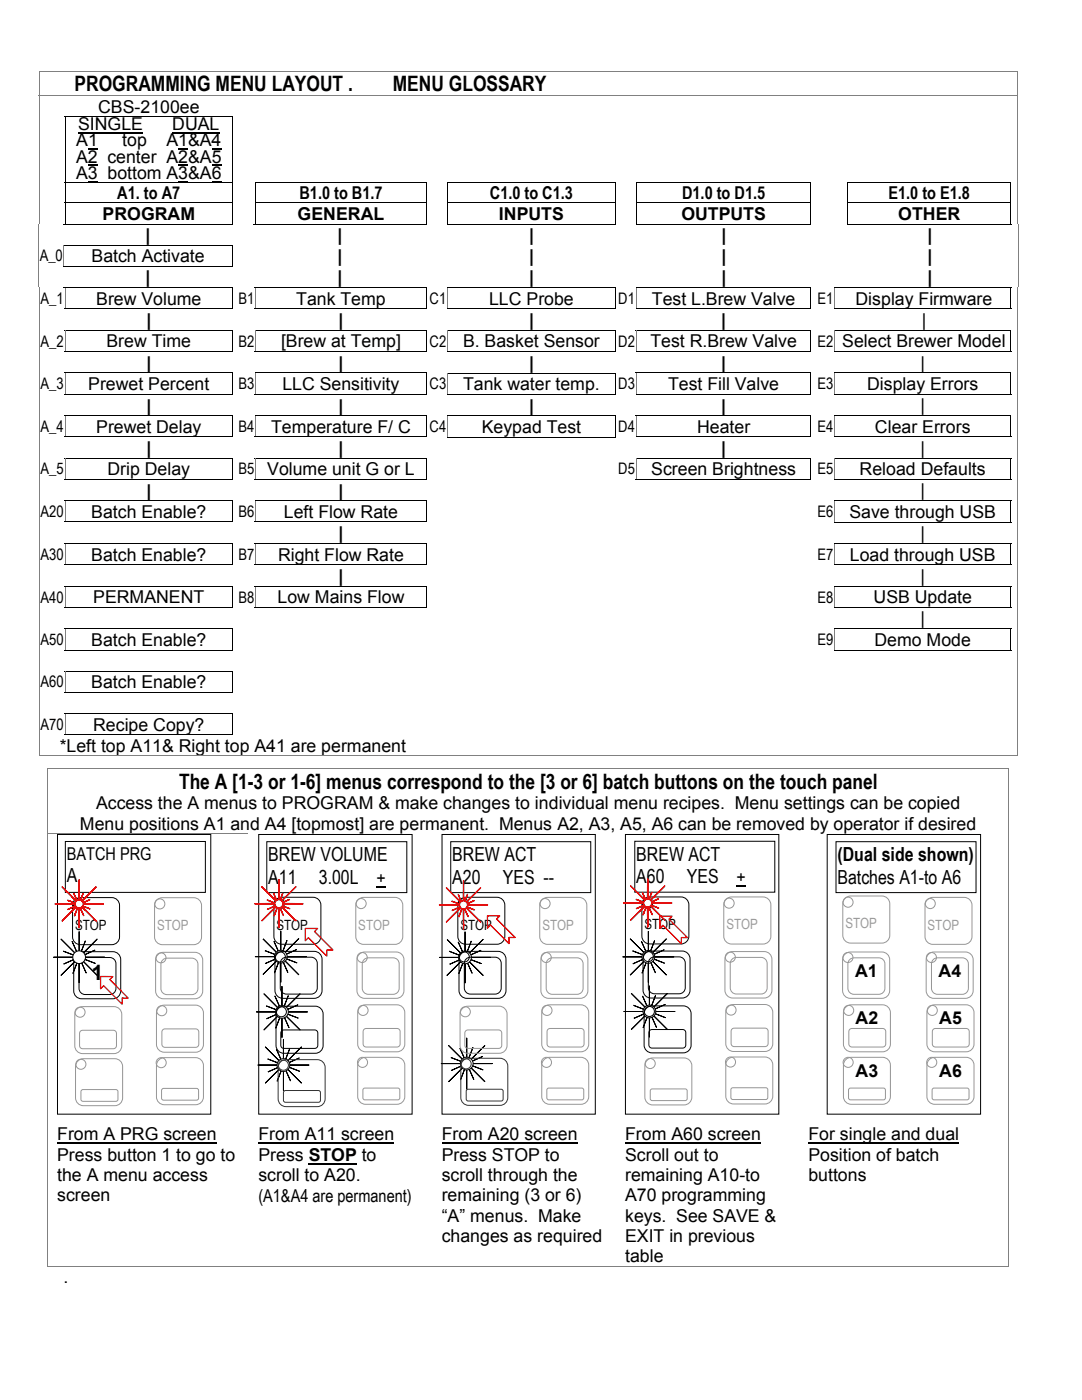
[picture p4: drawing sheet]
<svg xmlns="http://www.w3.org/2000/svg" width="216mm" height="279mm" viewBox="0 0 216 279" stroke-linecap="round" stroke-linejoin="round" font-family="sans-serif">
<path d="M53 209l3.6 3.6h-5.1h5.1l-3.6 3.5 3.6-3.5v5v-5l3.5 3.5-3.5-3.5h5h-5l3.5-3.6-3.5 3.6v-5.1v5.1zM55.2 209.4l1.4 3.2-3.3-1.3 3.3 1.3-3.2 1.4 3.2-1.4-1.3 3.2 1.3-3.2 1.4 3.1-1.4-3.1 3.2 1.2-3.2-1.2 3.1-1.4-3.1 1.4 1.2-3.3-1.2 3.3z" fill="none" stroke="#000" stroke-width=".2"/>
<circle cx="56.6" cy="212.6" r="1.27" fill="#fff"/>
<g fill="none" stroke="#000" stroke-width=".2">
<path d="M52.7 198.4l3.6 3.6h-5.1h5.1l-3.6 3.5 3.6-3.5v5v-5l3.6 3.5-3.6-3.5h5h-5l3.6-3.6-3.6 3.6v-5.1v5.1zM54.9 198.8l1.4 3.2-3.2-1.3 3.2 1.3-3.2 1.3 3.2-1.3-1.3 3.2 1.3-3.2 1.4 3.1-1.4-3.1 3.2 1.2-3.2-1.2 3.1-1.4-3.1 1.4 1.2-3.3-1.2 3.3z"/>
<circle cx="56.6" cy="212.6" r="1.27"/>
</g>
<circle cx="56.3" cy="202" r="1.27" fill="#fff"/>
<g fill="none" stroke="#000" stroke-width=".2">
<path d="M52.4 187.3l3.6 3.6h-5.1h5.1l-3.6 3.6 3.6-3.6v5.1v-5.1l3.6 3.6-3.6-3.6h5.1h-5.1l3.6-3.6-3.6 3.6v-5.1v5.1zM54.6 187.8l1.4 3.1-3.2-1.2 3.2 1.2-3.1 1.4 3.1-1.4-1.2 3.2 1.2-3.2 1.4 3.2-1.4-3.2 3.2 1.3-3.2-1.3 3.2-1.4-3.2 1.4 1.3-3.2-1.3 3.2z"/>
<circle cx="56.3" cy="202" r="1.27"/>
</g>
<circle cx="56" cy="190.9" r="1.27" fill="#fff"/>
<g fill="none" stroke="#000" stroke-width=".2">
<path d="M89.2 187.5l3.6 3.6h-5.1h5.1l-3.6 3.5 3.6-3.5v5.1v-5.1l3.6 3.5-3.6-3.5h5.1h-5.1l3.6-3.6-3.6 3.6v-5.1v5.1zM91.4 187.9l1.4 3.2-3.2-1.3 3.2 1.3-3.1 1.4 3.1-1.4-1.2 3.2 1.2-3.2 1.4 3.1-1.4-3.1 3.2 1.2-3.2-1.2 3.1-1.4-3.1 1.4 1.2-3.2-1.2 3.2z"/>
<circle cx="56" cy="190.9" r="1.27"/>
</g>
<circle cx="92.8" cy="191.1" r="1.27" fill="#fff"/>
<g fill="none" stroke="#000" stroke-width=".2">
<path d="M89.5 208.7l3.6 3.6h-5h5l-3.6 3.6 3.6-3.6v5v-5l3.6 3.6-3.6-3.6h5.1h-5.1l3.6-3.6-3.6 3.6v-5.1v5.1zM91.7 209.1l1.4 3.2-3.2-1.3 3.2 1.3-3.1 1.4 3.1-1.4-1.2 3.2 1.2-3.2 1.4 3.1-1.4-3.1 3.3 1.2-3.3-1.2 3.2-1.4-3.2 1.4 1.3-3.2-1.3 3.2z"/>
<circle cx="92.8" cy="191.1" r="1.27"/>
</g>
<circle cx="93.1" cy="212.3" r="1.27" fill="#fff"/>
<g fill="none" stroke="#000" stroke-width=".2">
<path d="M126 198.3l3.6 3.6h-5.1h5.1l-3.6 3.5 3.6-3.5v5v-5l3.6 3.5-3.6-3.5h5.1h-5.1l3.6-3.6-3.6 3.6v-5.1v5.1zM128.2 198.7l1.4 3.2-3.2-1.3 3.2 1.3-3.2 1.4 3.2-1.4-1.3 3.2 1.3-3.2 1.4 3.1-1.4-3.1 3.2 1.2-3.2-1.2 3.1-1.4-3.1 1.4 1.2-3.3-1.2 3.3z"/>
<circle cx="93.1" cy="212.3" r="1.27"/>
</g>
<circle cx="129.6" cy="201.9" r="1.27" fill="#fff"/>
<g fill="none" stroke="#000" stroke-width=".2">
<path d="M125.8 187.4l3.6 3.6h-5.1h5.1l-3.6 3.6 3.6-3.6v5v-5l3.5 3.6-3.5-3.6h5.1h-5.1l3.5-3.6-3.5 3.6v-5.1v5.1zM128 187.8l1.4 3.2-3.2-1.3 3.2 1.3-3.2 1.4 3.2-1.4-1.3 3.2 1.3-3.2 1.4 3.1-1.4-3.1 3.2 1.2-3.2-1.2 3.1-1.4-3.1 1.4 1.2-3.2-1.2 3.2z"/>
<circle cx="129.6" cy="201.9" r="1.27"/>
</g>
<circle cx="129.4" cy="191" r="1.27" fill="#fff"/>
<circle cx="129.4" cy="191" r="1.27" fill="none" stroke="#000" stroke-width=".2"/>
<path d="M7.8 14.2l.1 .1z" fill="#808080"/>
<path d="M7.8 14.3h195.3" fill="none" stroke="#808080" stroke-width=".2"/>
<path d="M203 14.2l.1 .1z" fill="#808080"/>
<path d="M7.8 19.1l195.2 .1v4M7.8 14.3v4.8M7.8 19.2v4M203 14.3v4.8" fill="none" stroke="#808080" stroke-width=".2"/>
<path d="M15.6 26.5h12.9M34.4 26.5h9.4" fill="none" stroke="#000" stroke-width=".25"/>
<path d="M17.5 32.9h2v.2h-2zM17.5 36.1h2v.3h-2zM17.6 29.6h1.9v.2h-1.9zM35.6 29.6h1.9v.2h-1.9zM35.6 32.9h1.9v.2h-1.9zM35.6 36.1h1.9v.3h-1.9zM42.2 29.6h2v.2h-2zM42.2 32.9h2v.2h-2zM42.2 36.1h2v.3h-2z" fill="#000"/>
<path d="M7.8 23.2l.1 .1z" fill="#808080"/>
<path d="M12.8 23.3h33.7" fill="none" stroke="#000" stroke-width=".2"/>
<path d="M46.4 23.2l.1 .1z" fill="#000"/>
<path d="M203 23.2l.1 .1z" fill="#808080"/>
<path d="M7.8 23.3v13.1M203 23.3v13.1" fill="none" stroke="#808080" stroke-width=".2"/>
<path d="M13 23.3v13.1M46.4 23.3v13.1" fill="none" stroke="#000" stroke-width=".2"/>
<path d="M7.8 36.4h.1z" fill="#808080"/>
<path d="M12.9 36.4h33.6M50.9 36.4h34.3M89.3 36.4h33.6M127 36.4h34.7M169.1 36.4h32.7" fill="none" stroke="#000" stroke-width=".2"/>
<path d="M50.9 36.4h.1zM85.1 36.4h.1zM122.8 36.4h.1zM126.9 36.4h.1zM161.7 36.4h.2zM161.8 36.4h.1zM169.1 36.4h.1zM201.7 36.4h.1z" fill="#000"/>
<path d="M203 36.4h.1z" fill="#808080"/>
<path d="M7.8 36.4v4.1M203 36.4v4.1" fill="none" stroke="#808080" stroke-width=".2"/>
<path d="M13 36.4v4.1M46.4 36.4v4.1M51 36.4v4.1M85.2 36.4v4.1M89.3 36.4v4.1M122.8 36.4v4.1M127 36.4v4.1M161.8 36.4v4.1M169.1 36.4v4.1M201.7 36.4v4.1" fill="none" stroke="#000" stroke-width=".2"/>
<path d="M7.8 40.5l.1 .1z" fill="#808080"/>
<path d="M12.9 40.5h33.6M50.9 40.5h34.3M89.3 40.5h33.6M127 40.5h34.8M169.1 40.5h32.7" fill="none" stroke="#000" stroke-width=".2"/>
<path d="M126.9 40.5l.1 .1zM161.8 40.5l.1 .1z" fill="#000"/>
<path d="M203 40.5l.1 .1z" fill="#808080"/>
<path d="M7.8 40.6v4.1M203 40.6v4.1" fill="none" stroke="#808080" stroke-width=".2"/>
<g fill="none" stroke="#000" stroke-width=".2">
<path d="M12.6 44.7h33.9M13 40.6v4.1M46.4 40.6v4.1M50.7 44.7h34.5M51 40.6v4.1M85.2 40.6v4.1M89.2 44.7h33.7M89.3 40.6v4.1M122.8 40.6v4.1M127 40.6v4.1M127.1 44.7h34.6M161.8 40.6v4.1"/>
<path d="M169 44.7h32.8M169.1 40.6v4.1M201.7 40.6v4.1"/>
</g>
<path d="M46.4 44.7l.1 .1zM85.1 44.7l.1 .1zM122.8 44.7l.1 .1zM126.9 44.7l.1 .1zM126.9 44.7l.2 .1zM161.7 44.7l.2 .1zM161.8 44.7l.1 .1z" fill="#000"/>
<path d="M203.2 44.7v.1z" fill="#808080"/>
<path d="M7.6 44.8v4.1M203.2 44.8v4.1" fill="none" stroke="#808080" stroke-width=".2"/>
<path d="M7.6 48.9l.1 .1z" fill="#808080"/>
<path d="M12.6 48.9h33.8" fill="none" stroke="#000" stroke-width=".2"/>
<path d="M46.3 48.9l.1 .1z" fill="#000"/>
<path d="M203.2 48.9v.1z" fill="#808080"/>
<path d="M7.6 49v4.1M12.8 49v4.1M203.2 49v4.1" fill="none" stroke="#808080" stroke-width=".2"/>
<path d="M46.4 49v4.1" fill="none" stroke="#000" stroke-width=".2"/>
<path d="M7.6 53.1l.1 .1z" fill="#808080"/>
<path d="M12.6 53.1h33.8" fill="none" stroke="#000" stroke-width=".2"/>
<path d="M46.3 53.1l.1 .1z" fill="#000"/>
<path d="M203.2 53.1v.1z" fill="#808080"/>
<path d="M7.6 53.2v4.1M203.2 53.2v4.1" fill="none" stroke="#808080" stroke-width=".2"/>
<path d="M7.8 57.3l.1 .2z" fill="#808080"/>
<path d="M12.6 57.3l.3 .1z" fill="#000"/>
<path d="M12.9 57.4l.1 .1z" fill="#808080"/>
<path d="M12.9 57.4h33.5" fill="none" stroke="#000" stroke-width=".2"/>
<path d="M46.4 57.3l.1 .2zM46.4 57.3l.1 .1zM50.7 57.3l.2 .1z" fill="#000"/>
<path d="M50.9 57.4l.1 .1z" fill="#808080"/>
<path d="M50.9 57.4h34.2M89.2 57.4h33.4" fill="none" stroke="#000" stroke-width=".2"/>
<path d="M85.1 57.3l.1 .2zM85.1 57.3l.1 .1zM122.7 57.3h.2v.2h-.2z" fill="#000"/>
<path d="M126.9 57.3l.1 .2z" fill="#808080"/>
<path d="M126.9 57.3l.2 .1zM161.7 57.3l.1 .1zM161.8 57.3l.1 .2zM161.8 57.3l.1 .1z" fill="#000"/>
<path d="M127.1 57.4h34.6" fill="none" stroke="#000" stroke-width=".2"/>
<path d="M166.5 57.3l.1 .2z" fill="#808080"/>
<path d="M166.5 57.4h35.2" fill="none" stroke="#000" stroke-width=".2"/>
<path d="M201.7 57.3l.1 .2z" fill="#000"/>
<path d="M203 57.3l.1 .2z" fill="#808080"/>
<path d="M7.8 57.5v4.1M13 57.5v4.1M51 57.5v4.1M89.3 57.5v4.1M127 57.5v4.1M166.5 57.5v4.1M203 57.5v4.1" fill="none" stroke="#808080" stroke-width=".2"/>
<path d="M46.4 57.5v4.1M85.2 57.5v4.1M122.8 57.5v4.1M161.8 57.5v4.1M201.7 57.5v4.1" fill="none" stroke="#000" stroke-width=".2"/>
<path d="M7.8 61.6l.1 .1z" fill="#808080"/>
<path d="M12.8 61.6h33.7M50.8 61.6h34.4M89.3 61.6h33.6M127 61.6h34.7M166.4 61.6h35.4" fill="none" stroke="#000" stroke-width=".2"/>
<path d="M46.4 61.6h.1zM85.1 61.6h.1zM122.7 61.6h.2v.1h-.2zM126.8 61.6h.2zM161.7 61.6h.2zM161.8 61.6h.1zM201.7 61.6h.1z" fill="#000"/>
<path d="M203 61.6l.1 .1z" fill="#808080"/>
<path d="M7.8 61.7v4.1M203 61.7v4.1" fill="none" stroke="#808080" stroke-width=".2"/>
<path d="M7.8 65.8l.1 .2z" fill="#808080"/>
<path d="M12.8 65.8l.1 .1z" fill="#000"/>
<path d="M12.9 65.9l.1 .1z" fill="#808080"/>
<path d="M12.9 65.9h33.5" fill="none" stroke="#000" stroke-width=".2"/>
<path d="M46.4 65.8l.1 .2zM46.4 65.8l.1 .1zM50.8 65.8l.1 .1z" fill="#000"/>
<path d="M50.9 65.9l.1 .1z" fill="#808080"/>
<path d="M50.9 65.9h34.2M89.2 65.9h33.5" fill="none" stroke="#000" stroke-width=".2"/>
<path d="M85.1 65.8l.1 .2zM85.1 65.8l.1 .1zM122.7 65.8h.2v.2h-.2zM126.8 65.8l.1 .1z" fill="#000"/>
<path d="M126.9 65.9l.1 .1z" fill="#808080"/>
<path d="M126.9 65.8l.1 .1zM161.7 65.8l.1 .1zM161.8 65.8l.1 .2zM161.8 65.8l.1 .1zM166.4 65.8l.1 .1z" fill="#000"/>
<path d="M127 65.9h34.7" fill="none" stroke="#000" stroke-width=".2"/>
<path d="M166.5 65.9l.1 .1z" fill="#808080"/>
<path d="M166.5 65.9h35.2" fill="none" stroke="#000" stroke-width=".2"/>
<path d="M201.7 65.8l.1 .2zM201.7 65.8l.1 .1z" fill="#000"/>
<path d="M203 65.8l.1 .2z" fill="#808080"/>
<path d="M7.8 66v4.1M13 66v4.1M51 66v4.1M89.3 66v4.1M127 66v4.1M166.5 66v4.1M203 66v4.1" fill="none" stroke="#808080" stroke-width=".2"/>
<path d="M46.4 66v4.1M85.2 66v4.1M122.8 66v4.1M161.8 66v4.1M201.7 66v4.1" fill="none" stroke="#000" stroke-width=".2"/>
<path d="M7.8 70.1l.1 .2z" fill="#808080"/>
<path d="M12.8 70.1h33.7M50.8 70.1h34.4M89.2 70.2h33.7M127 70.1h34.7M166.4 70.1h35.4" fill="none" stroke="#000" stroke-width=".2"/>
<path d="M46.4 70.1l.1 .1zM85.1 70.1l.1 .1zM122.7 70.1h.2v.2h-.2zM126.8 70.1l.2 .1zM161.7 70.1l.2 .1zM161.8 70.1l.1 .1zM201.7 70.1l.1 .1z" fill="#000"/>
<path d="M203 70.1l.1 .2z" fill="#808080"/>
<path d="M7.8 70.3v4.1M203 70.3v4.1" fill="none" stroke="#808080" stroke-width=".2"/>
<path d="M7.8 74.4l.1 .1z" fill="#808080"/>
<path d="M12.8 74.4l.1 .1z" fill="#000"/>
<path d="M12.9 74.5h.1z" fill="#808080"/>
<path d="M12.9 74.4h33.5" fill="none" stroke="#000" stroke-width=".2"/>
<path d="M46.4 74.4l.1 .1zM50.8 74.4l.1 .1z" fill="#000"/>
<path d="M50.9 74.5h.1z" fill="#808080"/>
<path d="M50.9 74.4h34.2M89.2 74.5h33.7" fill="none" stroke="#000" stroke-width=".2"/>
<path d="M85.1 74.4l.1 .1zM122.7 74.4h.2v.1h-.2zM126.8 74.4l.1 .1z" fill="#000"/>
<path d="M126.9 74.5h.1z" fill="#808080"/>
<path d="M126.9 74.4l.1 .1zM161.7 74.4l.1 .1zM161.8 74.4l.1 .1zM166.4 74.4l.1 .1z" fill="#000"/>
<path d="M127 74.4h34.7" fill="none" stroke="#000" stroke-width=".2"/>
<path d="M166.5 74.5h.1z" fill="#808080"/>
<path d="M166.5 74.4h35.2" fill="none" stroke="#000" stroke-width=".2"/>
<path d="M201.7 74.4l.1 .1z" fill="#000"/>
<path d="M203 74.4l.1 .1z" fill="#808080"/>
<path d="M7.8 74.5v4.1M13 74.5v4.1M51 74.5v4.1M89.3 74.5v4.1M127 74.5v4.1M166.5 74.5v4.1M203 74.5v4.1" fill="none" stroke="#808080" stroke-width=".2"/>
<path d="M46.4 74.5v4.1M85.2 74.5v4.1M122.8 74.5v4.1M161.8 74.5v4.1M201.7 74.5v4.1" fill="none" stroke="#000" stroke-width=".2"/>
<path d="M7.8 78.6l.1 .2z" fill="#808080"/>
<path d="M12.8 78.7h33.7M50.8 78.7h34.4M89.2 78.7h33.7M127 78.7h34.7M166.4 78.7h35.4" fill="none" stroke="#000" stroke-width=".2"/>
<path d="M46.4 78.6l.1 .1zM85.1 78.6l.1 .1zM122.7 78.6h.2v.2h-.2zM126.8 78.6l.2 .1zM161.7 78.6l.2 .1zM161.8 78.6l.1 .1zM201.7 78.6l.1 .1z" fill="#000"/>
<path d="M203 78.6l.1 .2z" fill="#808080"/>
<path d="M7.8 78.8v4.1M203 78.8v4.1" fill="none" stroke="#808080" stroke-width=".2"/>
<path d="M7.8 82.9l.1 .2z" fill="#808080"/>
<path d="M12.8 82.9l.1 .1z" fill="#000"/>
<path d="M12.9 83l.1 .1z" fill="#808080"/>
<path d="M12.9 83h33.5" fill="none" stroke="#000" stroke-width=".2"/>
<path d="M46.4 82.9l.1 .2zM46.4 82.9l.1 .1zM50.8 82.9l.1 .1z" fill="#000"/>
<path d="M50.9 83l.1 .1z" fill="#808080"/>
<path d="M50.9 83h34.2M89.2 83h33.7" fill="none" stroke="#000" stroke-width=".2"/>
<path d="M85.1 82.9l.1 .2zM85.1 82.9l.1 .1zM122.7 82.9h.2v.2h-.2zM126.8 82.9l.1 .1z" fill="#000"/>
<path d="M126.9 83l.1 .1z" fill="#808080"/>
<path d="M126.9 82.9l.1 .1zM161.7 82.9l.1 .1zM161.8 82.9l.1 .2zM161.8 82.9l.1 .1zM166.4 82.9l.1 .1z" fill="#000"/>
<path d="M127 83h34.7" fill="none" stroke="#000" stroke-width=".2"/>
<path d="M166.5 83l.1 .1z" fill="#808080"/>
<path d="M166.5 83h35.2" fill="none" stroke="#000" stroke-width=".2"/>
<path d="M201.7 82.9l.1 .2zM201.7 82.9l.1 .1z" fill="#000"/>
<path d="M203 82.9l.1 .2z" fill="#808080"/>
<path d="M7.8 83.1v4M13 83.1v4M51 83.1v4M89.3 83.1v4M127 83.1v4M166.5 83.1v4M203 83.1v4" fill="none" stroke="#808080" stroke-width=".2"/>
<path d="M46.4 83.1v4M85.2 83.1v4M122.8 83.1v4M161.8 83.1v4M201.7 83.1v4" fill="none" stroke="#000" stroke-width=".2"/>
<path d="M7.8 87.1l.1 .2z" fill="#808080"/>
<path d="M12.8 87.2h33.7M50.8 87.2h34.4M89.2 87.2h33.7M127 87.2h34.7M166.4 87.2h35.4" fill="none" stroke="#000" stroke-width=".2"/>
<path d="M46.4 87.1l.1 .1zM85.1 87.1l.1 .1zM122.7 87.1h.2v.2h-.2zM126.8 87.1l.2 .1zM161.7 87.1l.2 .1zM161.8 87.1l.1 .1zM201.7 87.1l.1 .1z" fill="#000"/>
<path d="M203 87.1l.1 .2z" fill="#808080"/>
<path d="M7.8 87.3v4.1M203 87.3v4.1" fill="none" stroke="#808080" stroke-width=".2"/>
<path d="M7.8 91.4l.1 .1z" fill="#808080"/>
<path d="M12.8 91.5h33.7M50.8 91.5h34.4M127 91.5h34.7M166.4 91.5h35.4" fill="none" stroke="#000" stroke-width=".2"/>
<path d="M46.4 91.4l.1 .1zM85.1 91.4l.1 .1zM126.8 91.4l.2 .1zM161.7 91.4l.2 .1zM161.8 91.4l.1 .1zM201.7 91.4l.1 .1z" fill="#000"/>
<path d="M203 91.4l.1 .1z" fill="#808080"/>
<path d="M7.8 91.5v4.1M13 91.5v4.1M51 91.5v4.1M127 91.5v4.1M166.5 91.5v4.1M203 91.5v4.1" fill="none" stroke="#808080" stroke-width=".2"/>
<path d="M46.4 91.5v4.1M85.2 91.5v4.1M161.8 91.5v4.1M201.7 91.5v4.1" fill="none" stroke="#000" stroke-width=".2"/>
<path d="M7.8 95.6l.1 .2z" fill="#808080"/>
<path d="M12.8 95.6h33.7M50.8 95.6h34.4M127.1 95.7h34.6M166.4 95.6h35.4" fill="none" stroke="#000" stroke-width=".2"/>
<path d="M46.4 95.6l.1 .1zM85.1 95.6l.1 .1zM126.8 95.6h.3v.2h-.3zM161.7 95.6h.2v.2h-.2zM161.8 95.6l.1 .2zM201.7 95.6l.1 .1z" fill="#000"/>
<path d="M203 95.6l.1 .2z" fill="#808080"/>
<path d="M7.8 95.8v4.1M203 95.8v4.1" fill="none" stroke="#808080" stroke-width=".2"/>
<path d="M7.8 99.9l.1 .2z" fill="#808080"/>
<path d="M12.8 99.9l.1 .1z" fill="#000"/>
<path d="M12.9 100l.1 .1z" fill="#808080"/>
<path d="M12.9 99.9h33.5" fill="none" stroke="#000" stroke-width=".2"/>
<path d="M46.4 99.9l.1 .2zM46.4 99.9l.1 .1zM50.8 99.9l.1 .1z" fill="#000"/>
<path d="M50.9 100l.1 .1z" fill="#808080"/>
<path d="M50.9 99.9h34.2M166.4 100h35.4" fill="none" stroke="#000" stroke-width=".2"/>
<path d="M85.1 99.9l.1 .2zM85.1 99.9l.1 .1zM201.6 99.9h.2v.2h-.2z" fill="#000"/>
<path d="M203 99.9l.1 .2z" fill="#808080"/>
<path d="M7.8 100.1v4M13 100.1v4M51 100.1v4M166.5 100.1v4M203 100.1v4" fill="none" stroke="#808080" stroke-width=".2"/>
<path d="M46.4 100.1v4M85.2 100.1v4M201.7 100.1v4" fill="none" stroke="#000" stroke-width=".2"/>
<path d="M7.8 104.1l.1 .2z" fill="#808080"/>
<path d="M12.8 104.2h33.7M50.8 104.2h34.4M166.4 104.2h35.4" fill="none" stroke="#000" stroke-width=".2"/>
<path d="M46.4 104.1l.1 .1zM85.1 104.1l.1 .1zM201.6 104.1h.2v.2h-.2z" fill="#000"/>
<path d="M203 104.1l.1 .2z" fill="#808080"/>
<path d="M7.8 104.3v4.1M203 104.3v4.1" fill="none" stroke="#808080" stroke-width=".2"/>
<path d="M7.8 108.4l.1 .2z" fill="#808080"/>
<path d="M12.8 108.5h33.7M50.8 108.5h34.4M166.4 108.5h35.4" fill="none" stroke="#000" stroke-width=".2"/>
<path d="M46.3 108.4h.2v.2h-.2zM85.1 108.4h.1v.2h-.1zM201.6 108.4h.2v.2h-.2z" fill="#000"/>
<path d="M203 108.4l.1 .2z" fill="#808080"/>
<path d="M7.8 108.6v4M13 108.6v4M51 108.6v4M166.5 108.6v4M203 108.6v4" fill="none" stroke="#808080" stroke-width=".2"/>
<path d="M46.4 108.6v4M85.2 108.6v4M201.7 108.6v4" fill="none" stroke="#000" stroke-width=".2"/>
<path d="M7.8 112.6l.1 .2z" fill="#808080"/>
<path d="M12.8 112.7h33.7M50.8 112.7h34.4M166.4 112.7h35.4" fill="none" stroke="#000" stroke-width=".2"/>
<path d="M46.3 112.6h.2v.2h-.2zM85.1 112.6h.1v.2h-.1zM201.6 112.6h.2v.2h-.2z" fill="#000"/>
<path d="M203 112.6l.1 .2z" fill="#808080"/>
<path d="M7.8 112.8v4.1M203 112.8v4.1" fill="none" stroke="#808080" stroke-width=".2"/>
<path d="M7.8 116.9l.1 .2z" fill="#808080"/>
<path d="M12.8 117h33.7M50.8 117h34.4M166.4 117h35.4" fill="none" stroke="#000" stroke-width=".2"/>
<path d="M46.3 116.9h.2v.2h-.2zM85.1 116.9h.1v.2h-.1zM201.6 116.9h.2v.2h-.2z" fill="#000"/>
<path d="M203 116.9l.1 .2z" fill="#808080"/>
<path d="M7.8 117.1v4.1M13 117.1v4.1M51 117.1v4.1M166.5 117.1v4.1M203 117.1v4.1" fill="none" stroke="#808080" stroke-width=".2"/>
<path d="M46.4 117.1v4.1M85.2 117.1v4.1M201.7 117.1v4.1" fill="none" stroke="#000" stroke-width=".2"/>
<path d="M7.8 121.2l.1 .1z" fill="#808080"/>
<path d="M12.8 121.3h33.7M50.8 121.3h34.4M166.4 121.3h35.4" fill="none" stroke="#000" stroke-width=".2"/>
<path d="M46.3 121.2h.2v.1h-.2zM85.1 121.2h.1v.1h-.1zM201.6 121.2h.2v.1h-.2z" fill="#000"/>
<path d="M203 121.2l.1 .1z" fill="#808080"/>
<path d="M7.8 121.3v4.1M203 121.3v4.1" fill="none" stroke="#808080" stroke-width=".2"/>
<path d="M7.8 125.4l.1 .2z" fill="#808080"/>
<path d="M12.8 125.5h33.7M166.4 125.5h35.4" fill="none" stroke="#000" stroke-width=".2"/>
<path d="M46.3 125.4h.2v.2h-.2zM201.6 125.4h.2v.2h-.2z" fill="#000"/>
<path d="M203 125.4l.1 .2z" fill="#808080"/>
<path d="M7.8 125.6v4M13 125.6v4M166.5 125.6v4M203 125.6v4" fill="none" stroke="#808080" stroke-width=".2"/>
<path d="M46.4 125.6v4M201.7 125.6v4" fill="none" stroke="#000" stroke-width=".2"/>
<path d="M7.8 129.6l.1 .2z" fill="#808080"/>
<path d="M12.8 129.7h33.7M166.4 129.7h35.4" fill="none" stroke="#000" stroke-width=".2"/>
<path d="M46.3 129.6h.2v.2h-.2zM201.6 129.6h.2v.2h-.2z" fill="#000"/>
<path d="M203 129.6l.1 .2z" fill="#808080"/>
<path d="M7.8 129.8v4.1M203 129.8v4.1" fill="none" stroke="#808080" stroke-width=".2"/>
<path d="M7.8 133.9l.1 .1z" fill="#808080"/>
<path d="M12.8 134h33.7" fill="none" stroke="#000" stroke-width=".2"/>
<path d="M46.3 133.9h.2v.1h-.2z" fill="#000"/>
<path d="M203 133.9l.1 .1z" fill="#808080"/>
<path d="M7.8 134v4.1M13 134v4.1M203 134v4.1" fill="none" stroke="#808080" stroke-width=".2"/>
<path d="M46.4 134v4.1" fill="none" stroke="#000" stroke-width=".2"/>
<path d="M7.8 138.1l.1 .2z" fill="#808080"/>
<path d="M12.8 138.2h33.7" fill="none" stroke="#000" stroke-width=".2"/>
<path d="M46.3 138.1h.2v.2h-.2z" fill="#000"/>
<path d="M203 138.1l.1 .2z" fill="#808080"/>
<path d="M7.8 138.3v4M203 138.3v4" fill="none" stroke="#808080" stroke-width=".2"/>
<path d="M7.8 142.3l.1 .2z" fill="#808080"/>
<path d="M12.8 142.4h33.7" fill="none" stroke="#000" stroke-width=".2"/>
<path d="M46.3 142.3h.2v.2h-.2z" fill="#000"/>
<path d="M203 142.3l.1 .2z" fill="#808080"/>
<path d="M7.8 142.5v4.1M13 142.5v4.1M203 142.5v4.1" fill="none" stroke="#808080" stroke-width=".2"/>
<path d="M46.4 142.5v4.1" fill="none" stroke="#000" stroke-width=".2"/>
<path d="M7.8 146.6l.1 .1z" fill="#808080"/>
<path d="M12.9 146.7h33.6" fill="none" stroke="#000" stroke-width=".2"/>
<path d="M46.3 146.6h.2v.1h-.2z" fill="#000"/>
<path d="M203 146.6l.1 .1z" fill="#808080"/>
<path d="M7.8 150.9h119.2M7.8 146.7v4.2" fill="none" stroke="#808080" stroke-width=".2"/>
<path d="M126.7 150.8l.1 .1z" fill="#808080"/>
<path d="M126.8 150.9h74.9" fill="none" stroke="#808080" stroke-width=".2"/>
<path d="M201.5 150.8l1.5 .1z" fill="#808080"/>
<path d="M203 146.7v4.2" fill="none" stroke="#808080" stroke-width=".2"/>
<g fill="#808080">
<path d="M203 150.8l.1 .1z"/>
<path d="M9.5 153.4v.1z"/>
</g>
<path d="M9.5 153.4h191.9" fill="none" stroke="#808080" stroke-width=".2"/>
<path d="M201.3 153.4l.1 .1z" fill="#808080"/>
<path d="M9.5 153.5v12.9M201.3 153.5v12.9M9.5 166.4h40" fill="none" stroke="#808080" stroke-width=".2"/>
<path d="M201.3 166.4l.1 .1z" fill="#808080"/>
<path d="M9.5 166.5v86.3M201.3 166.5v57.8M9.5 252.8h113.3" fill="none" stroke="#808080" stroke-width=".2"/>
<path d="M11.4 228.1h31.8M51.6 228.1h27.1M88.1 228.1h27.2M124.7 228.1h27.2M161.3 228.1h30.1" fill="none" stroke="#000" stroke-width=".25"/>
<path d="M61.6 232.3h9.6" fill="none" stroke="#000" stroke-width=".38"/>
<path d="M122.6 252.7l.1 .1z" fill="#808080"/>
<path d="M201.3 224.3v28.5M122.7 252.8h78.6" fill="none" stroke="#808080" stroke-width=".2"/>
<path d="M201.3 252.7l.1 .1z" fill="#808080"/>
<path d="M165.1 166.5h30.6v55.9h-30.6zM166.8 168h28v10.1h-28z" fill="none" stroke="#000" stroke-width=".2"/>
<g fill="none" stroke="#969696" stroke-width=".2">
<path d="M185.2 179.4l.9-.3h6.3a1.56 1.56 0 0 1 1.6 1.6v6.2a1.56 1.56 0 0 1-1.6 1.6h-6.3a1.56 1.56 0 0 1-1.5-1.6v-6.2l.1-.5zM185.1 190.6l.8-.5 .5-.1h6.2a1.54 1.54 0 0 1 1.6 1.5v6.2a1.54 1.54 0 0 1-1.6 1.5h-6.2a1.53 1.53 0 0 1-1.6-1.5v-6.2zM186.1 191.6l.6-.4h.4h4.9a1.21 1.21 0 0 1 1.2 1.2v4.8a1.22 1.22 0 0 1-1.2 1.2h-4.9a1.21 1.21 0 0 1-1.2-1.2v-4.8zM185.6 200.8l.9-.3h6.3a1.56 1.56 0 0 1 1.6 1.6v6.3a1.56 1.56 0 0 1-1.6 1.5h-6.3a1.56 1.56 0 0 1-1.5-1.5v-6.3v-.5zM185.6 211.3l.9-.3h6.3a1.56 1.56 0 0 1 1.6 1.6v6.2a1.56 1.56 0 0 1-1.6 1.6h-6.3a1.56 1.56 0 0 1-1.5-1.6v-6.2v-.5zM186.2 217.2h7l.2 .4-.1 1.7-.3 .2-6.8-.1-.2-.3v-1.5zM186.2 205.4l.4-.1h6.2a.61 .61 0 0 1 .6 .6v2.4a.61 .61 0 0 1-.6 .7h-6.2a.61 .61 0 0 1-.6-.7v-2.4z"/>
<circle cx="185.6" cy="180.3" r="1"/>
<circle cx="185.9" cy="191.1" r="1"/>
<circle cx="185.9" cy="212" r="1.01"/>
<circle cx="186" cy="201.6" r="1.01"/>
</g>
<path d="M169.4 187.5l.2 3.1 2.4 .2-2.4 .2-.2 3.2-.1-3.2-2.4-.2 2.4-.2z" fill-rule="evenodd" fill="#fff"/>
<path d="M169.4 187.5l.2 3.1 2.4 .2-2.4 .2-.2 3.2-.1-3.2-2.4-.2 2.4-.2z" fill="none" stroke="#fff" stroke-width=".2"/>
<circle cx="169.4" cy="190.9" r=".81" fill="#fff"/>
<circle cx="169.4" cy="190.9" r=".81" fill="none" stroke="#fff" stroke-width=".2"/>
<path d="M167.9 190.1l1.4 .6-.5-1.4 .6 1.4 .7-1.4-.6 1.4 1.5-.5-1.4 .6 1.3 .8-1.4-.7 .5 1.5-.6-1.4-.7 1.4 .6-1.5-1.5 .5 1.4-.6z" fill-rule="evenodd" fill="#fff"/>
<path d="M167.9 190.1l1.4 .6-.5-1.4 .6 1.4 .7-1.4-.6 1.4 1.5-.5-1.4 .6 1.3 .8-1.4-.7 .5 1.5-.6-1.4-.7 1.4 .6-1.5-1.5 .5 1.4-.6z" fill="none" stroke="#fff" stroke-width=".2"/>
<g fill="none" stroke="#969696" stroke-width=".2">
<path d="M31.5 179.5l.9-.3h6.3a1.56 1.56 0 0 1 1.5 1.5v6.3a1.56 1.56 0 0 1-1.5 1.5h-6.3a1.56 1.56 0 0 1-1.6-1.5v-6.3l.1-.5zM71.6 179.4l1-.3h6.2a1.56 1.56 0 0 1 1.6 1.6v6.2a1.56 1.56 0 0 1-1.6 1.6h-6.2a1.56 1.56 0 0 1-1.6-1.6v-6.2l.1-.5zM108.3 179.4l1-.3h6.2a1.56 1.56 0 0 1 1.6 1.6v6.2a1.56 1.56 0 0 1-1.6 1.6h-6.2a1.56 1.56 0 0 1-1.6-1.6v-6.2l.1-.5zM145.1 179.3l.9-.3h6.3a1.58 1.58 0 0 1 1.5 1.6v6.2a1.56 1.56 0 0 1-1.5 1.6h-6.3a1.56 1.56 0 0 1-1.6-1.6v-6.2l.1-.5zM168.5 179.5l.7-.6 .5-.1h6.3a1.56 1.56 0 0 1 1.5 1.6v6.2a1.56 1.56 0 0 1-1.5 1.6h-6.3a1.56 1.56 0 0 1-1.5-1.6v-6.2zM31.4 190.7l.7-.6h.5h6.3a1.55 1.55 0 0 1 1.5 1.5v6.2a1.55 1.55 0 0 1-1.5 1.5h-6.3a1.55 1.55 0 0 1-1.5-1.5v-6.2zM32.3 191.7l.6-.4 .4-.1h5a1.23 1.23 0 0 1 1.2 1.2v4.9a1.21 1.21 0 0 1-1.2 1.2h-5a1.21 1.21 0 0 1-1.2-1.2v-4.9zM71.5 190.6l.8-.5 .5-.1h6.3a1.53 1.53 0 0 1 1.5 1.5v6.2a1.53 1.53 0 0 1-1.5 1.5h-6.3a1.54 1.54 0 0 1-1.6-1.5v-6.2zM72.5 191.6l.6-.4h.4h4.9a1.19 1.19 0 0 1 1.3 1.2v4.8a1.21 1.21 0 0 1-1.3 1.2h-4.9a1.22 1.22 0 0 1-1.2-1.2v-4.8zM108.2 190.6l.8-.5 .5-.1h6.3a1.52 1.52 0 0 1 1.5 1.5v6.2a1.52 1.52 0 0 1-1.5 1.5h-6.3a1.54 1.54 0 0 1-1.6-1.5v-6.2zM109.2 191.6l.6-.4h.4h4.9a1.19 1.19 0 0 1 1.3 1.2v4.8a1.21 1.21 0 0 1-1.3 1.2h-4.9a1.22 1.22 0 0 1-1.2-1.2v-4.8zM145 190.5l.7-.5 .5-.1h6.3a1.53 1.53 0 0 1 1.5 1.6v6.1a1.54 1.54 0 0 1-1.5 1.6h-6.3a1.55 1.55 0 0 1-1.5-1.6v-6.1z"/>
<path d="M146.2 191.3l.7-.2h5a1.21 1.21 0 0 1 1.2 1.2v4.8a1.21 1.21 0 0 1-1.2 1.3h-5a1.22 1.22 0 0 1-1.2-1.3v-4.8l.1-.4zM168.4 190.6l.8-.5 .5-.1h6.3a1.54 1.54 0 0 1 1.5 1.5v6.2a1.54 1.54 0 0 1-1.5 1.5h-6.3a1.54 1.54 0 0 1-1.6-1.5v-6.2zM169.4 191.6l.6-.4h.4h4.9a1.21 1.21 0 0 1 1.3 1.2v4.8a1.22 1.22 0 0 1-1.3 1.2h-4.9a1.23 1.23 0 0 1-1.2-1.2v-4.8zM15.2 201.5l.8-.5 .5-.1h6.2a1.56 1.56 0 0 1 1.6 1.6v6.2a1.56 1.56 0 0 1-1.6 1.6h-6.2a1.56 1.56 0 0 1-1.6-1.6v-6.2zM15.4 211.9l.7-.5 .5-.1h6.3a1.56 1.56 0 0 1 1.6 1.6v6.2a1.56 1.56 0 0 1-1.6 1.6h-6.3a1.58 1.58 0 0 1-1.5-1.6v-6.2zM16.1 205.8l.4-.2h6.1a.61 .61 0 0 1 .6 .6v2.5a.61 .61 0 0 1-.6 .6h-6.1a.61 .61 0 0 1-.6-.6v-2.5zM16.2 217.6l.4-.2h6.5l.4 .2v.2v1.6v.2l-.4 .2h-6.5l-.4-.2v-.2zM31.9 200.9l.9-.3h6.2a1.58 1.58 0 0 1 1.6 1.6v6.2a1.56 1.56 0 0 1-1.6 1.6h-6.2a1.56 1.56 0 0 1-1.6-1.6v-6.2l.1-.5zM31.9 211.4l.9-.3h6.2a1.58 1.58 0 0 1 1.6 1.5v6.3a1.56 1.56 0 0 1-1.6 1.6h-6.2a1.56 1.56 0 0 1-1.6-1.6v-6.3l.1-.4zM32.3 217.4l.3-.2h6.6l.4 .2v.2v1.6v.2l-.4 .2h-6.6l-.3-.2-.1-.2zM32.5 205.5l.4-.2h6.2a.61 .61 0 0 1 .6 .7v2.4a.61 .61 0 0 1-.6 .6h-6.2a.61 .61 0 0 1-.6-.6v-2.4zM71.7 201.2l.8-.6 .4-.1h6.3a1.56 1.56 0 0 1 1.6 1.6v6.3a1.56 1.56 0 0 1-1.6 1.5h-6.3a1.57 1.57 0 0 1-1.5-1.5v-6.3z"/>
<path d="M71.7 211.7l.8-.6 .4-.1h6.3a1.56 1.56 0 0 1 1.6 1.6v6.2a1.56 1.56 0 0 1-1.6 1.6h-6.3a1.57 1.57 0 0 1-1.5-1.6v-6.2zM72.6 217.2h7l.2 .4-.1 1.7-.3 .2-6.8-.1-.2-.3v-1.5zM72.6 205.4l.5-.1h6.1a.61 .61 0 0 1 .6 .6v2.4a.61 .61 0 0 1-.6 .7h-6.1a.61 .61 0 0 1-.6-.7v-2.4zM92.4 201.1l1-.3h6.2a1.58 1.58 0 0 1 1.6 1.6v6.2a1.56 1.56 0 0 1-1.6 1.6h-6.2a1.56 1.56 0 0 1-1.6-1.6v-6.2l.1-.5zM92.9 205.7l.5-.2h6.1a.61 .61 0 0 1 .6 .7v2.4a.61 .61 0 0 1-.6 .6h-6.1a.61 .61 0 0 1-.6-.6v-2.4zM108.7 200.8l1-.3h6.2a1.56 1.56 0 0 1 1.6 1.6v6.3a1.56 1.56 0 0 1-1.6 1.5h-6.2a1.56 1.56 0 0 1-1.6-1.5v-6.3l.1-.5zM108.7 211.3l1-.3h6.2a1.56 1.56 0 0 1 1.6 1.6v6.2a1.56 1.56 0 0 1-1.6 1.6h-6.2a1.56 1.56 0 0 1-1.6-1.6v-6.2l.1-.5zM109.3 217.2h7l.2 .4-.1 1.7-.3 .2-6.8-.1-.2-.3v-1.5zM109.3 205.4l.5-.1h6.1a.61 .61 0 0 1 .6 .6v2.4a.61 .61 0 0 1-.6 .7h-6.1a.61 .61 0 0 1-.6-.7v-2.4zM129 211.8l.7-.6 .5-.1h6.3a1.56 1.56 0 0 1 1.5 1.6v6.2a1.56 1.56 0 0 1-1.5 1.6h-6.3a1.56 1.56 0 0 1-1.5-1.6v-6.2zM129.8 217.5l.3-.2h6.6l.2 .1 .2 .3v1.6l-.2 .3h-.2h-6.6l-.3-.1v-.2zM145.1 211.6l.8-.6 .5-.1h6.2a1.56 1.56 0 0 1 1.6 1.6v6.3a1.56 1.56 0 0 1-1.6 1.5h-6.2a1.56 1.56 0 0 1-1.6-1.5v-6.3z"/>
<path d="M145.5 200.8l.9-.3h6.2a1.56 1.56 0 0 1 1.6 1.5v6.3a1.56 1.56 0 0 1-1.6 1.5h-6.2a1.56 1.56 0 0 1-1.6-1.5v-6.3l.1-.5zM145.9 217.3l.3-.2h6.6l.4 .2v.2v1.5l-.2 .4h-.2h-6.6h-.2l-.2-.4zM146.1 205.4l.4-.2h6.2a.61 .61 0 0 1 .6 .6v2.5a.61 .61 0 0 1-.6 .6h-6.2a.61 .61 0 0 1-.6-.6v-2.5zM168.6 201.2l.8-.6 .5-.1h6.2a1.56 1.56 0 0 1 1.6 1.6v6.3a1.56 1.56 0 0 1-1.6 1.5h-6.2a1.56 1.56 0 0 1-1.6-1.5v-6.3zM168.6 211.7l.8-.6 .5-.1h6.2a1.56 1.56 0 0 1 1.6 1.6v6.2a1.56 1.56 0 0 1-1.6 1.6h-6.2a1.56 1.56 0 0 1-1.6-1.6v-6.2zM169.5 217.2h7l.2 .4-.1 1.7-.3 .2-6.8-.1-.2-.3v-1.5zM169.6 205.4l.4-.1h6.1a.61 .61 0 0 1 .6 .6v2.4a.61 .61 0 0 1-.6 .7h-6.1a.61 .61 0 0 1-.6-.7v-2.4z"/>
<circle cx="31.9" cy="180.4" r="1.01"/>
<circle cx="32.1" cy="191.2" r="1"/>
<circle cx="72.1" cy="180.3" r="1"/>
<circle cx="72.3" cy="191.1" r="1"/>
<circle cx="108.8" cy="180.3" r="1"/>
<circle cx="109" cy="191.1" r="1"/>
<circle cx="145.5" cy="180.2" r="1.01"/>
<circle cx="145.7" cy="191" r="1.01"/>
<circle cx="169.2" cy="191.1" r="1"/>
<circle cx="169.2" cy="180.1" r="1.01"/>
<circle cx="16" cy="202" r="1.01"/>
<circle cx="16.1" cy="212.4" r="1"/>
<circle cx="32.2" cy="212.1" r="1.01"/>
<circle cx="32.3" cy="201.7" r="1.01"/>
<circle cx="72.3" cy="212" r="1.01"/>
<circle cx="72.4" cy="201.6" r="1.01"/>
<circle cx="92.8" cy="201.9" r="1.01"/>
<circle cx="109" cy="212" r="1.01"/>
<circle cx="109.1" cy="201.6" r="1.01"/>
<circle cx="129.7" cy="212.2" r="1"/>
<circle cx="145.8" cy="212" r="1.01"/>
<circle cx="145.9" cy="201.6" r="1.01"/>
<circle cx="169.2" cy="212" r="1.01"/>
<circle cx="169.3" cy="201.6" r="1.01"/>
</g>
<g fill="none" stroke="#000" stroke-width=".2">
<path d="M11.5 166.5h30.6v55.9h-30.6zM13 167.9h28v10.2h-28zM15.1 179.4l.9-.3h6.3a1.56 1.56 0 0 1 1.6 1.6v6.3a1.56 1.56 0 0 1-1.6 1.5h-6.3a1.56 1.56 0 0 1-1.5-1.5v-6.3l.1-.5zM51.6 166.5h30.6v55.9h-30.6zM53.2 168h28v10.1h-28zM55 179.7l.7-.6h.5h6.3a1.56 1.56 0 0 1 1.5 1.5v6.3a1.56 1.56 0 0 1-1.5 1.5h-6.3a1.56 1.56 0 0 1-1.5-1.5v-6.3zM88.2 166.5h30.6v55.9h-30.6zM89.9 168h28v10.1h-28zM91.7 179.7l.7-.6h.5h6.3a1.56 1.56 0 0 1 1.5 1.5v6.3a1.56 1.56 0 0 1-1.5 1.5h-6.3a1.56 1.56 0 0 1-1.5-1.5v-6.3zM124.8 166.5h30.6v55.9h-30.6zM126.7 167.9h27.9v10.2h-27.9zM128.4 179.6l.7-.5 .5-.1h6.3a1.56 1.56 0 0 1 1.6 1.6v6.2a1.56 1.56 0 0 1-1.6 1.6h-6.3a1.56 1.56 0 0 1-1.5-1.6v-6.2z"/>
<path d="M12.2 187.4l3.6 3.6h-5.1h5.1l-3.6 3.6 3.6-3.6v5.1v-5.1l3.6 3.6-3.6-3.6h5.1h-5.1l3.6-3.6-3.6 3.6v-5.1v5.1zM14.4 187.9l1.4 3.1-3.2-1.2 3.2 1.2-3.2 1.4 3.2-1.4-1.2 3.2 1.2-3.2 1.4 3.2-1.4-3.2 3.2 1.3-3.2-1.3 3.1-1.4-3.1 1.4 1.2-3.2-1.2 3.2zM15.4 190.2l.9-.3h6.2a1.56 1.56 0 0 1 1.6 1.6v6.3a1.56 1.56 0 0 1-1.6 1.5h-6.2a1.56 1.56 0 0 1-1.6-1.5v-6.3l.1-.5zM16.3 191.3l.7-.2h4.9a1.23 1.23 0 0 1 1.2 1.2v5a1.23 1.23 0 0 1-1.2 1.2h-4.9a1.23 1.23 0 0 1-1.2-1.2v-5v-.4zM55.2 190.5l.7-.6h.5h6.3a1.56 1.56 0 0 1 1.6 1.5v6.3a1.56 1.56 0 0 1-1.6 1.5h-6.3a1.58 1.58 0 0 1-1.5-1.5v-6.3zM56.2 191.5l.6-.4 .4-.1h4.9a1.23 1.23 0 0 1 1.2 1.3v4.9a1.23 1.23 0 0 1-1.2 1.2h-4.9a1.24 1.24 0 0 1-1.3-1.2v-4.9zM91.9 190.5l.8-.6h.5h6.2a1.56 1.56 0 0 1 1.6 1.5v6.3a1.56 1.56 0 0 1-1.6 1.5h-6.2a1.56 1.56 0 0 1-1.6-1.5v-6.3zM92.9 191.5l.6-.4 .4-.1h4.9a1.23 1.23 0 0 1 1.2 1.3v4.9a1.23 1.23 0 0 1-1.2 1.2h-4.9a1.23 1.23 0 0 1-1.3-1.2v-4.9zM128.6 190.4l.8-.5 .5-.1h6.2a1.56 1.56 0 0 1 1.6 1.6v6.2a1.56 1.56 0 0 1-1.6 1.6h-6.2a1.56 1.56 0 0 1-1.6-1.6v-6.2zM129.6 191.5l.6-.5h.4h4.9a1.23 1.23 0 0 1 1.2 1.2v4.9a1.23 1.23 0 0 1-1.2 1.2h-4.9a1.23 1.23 0 0 1-1.2-1.2v-4.9zM55.4 201.5l.8-.6 .4-.1h6.3a1.58 1.58 0 0 1 1.6 1.6v6.2a1.56 1.56 0 0 1-1.6 1.6h-6.3a1.58 1.58 0 0 1-1.5-1.6v-6.2zM56.2 205.7l.4-.2h6.2a.61 .61 0 0 1 .6 .7v2.4a.61 .61 0 0 1-.6 .6h-6.2a.61 .61 0 0 1-.6-.6v-2.4z"/>
<path d="M129.2 201l.9-.3h6.2a1.56 1.56 0 0 1 1.6 1.6v6.3a1.56 1.56 0 0 1-1.6 1.5h-6.2a1.56 1.56 0 0 1-1.6-1.5v-6.3l.1-.5zM129.7 205.6l.4-.1h6.1a.61 .61 0 0 1 .6 .6v2.5a.61 .61 0 0 1-.6 .6h-6.1a.61 .61 0 0 1-.6-.6v-2.5z"/>
<circle cx="15.6" cy="180.4" r="1.01"/>
<circle cx="15.8" cy="191" r="1.01"/>
<circle cx="55.8" cy="180.3" r="1.01"/>
<circle cx="55.9" cy="191" r="1.01"/>
<circle cx="92.5" cy="180.3" r="1.01"/>
<circle cx="92.6" cy="191" r="1.01"/>
<circle cx="129.2" cy="180.3" r="1.01"/>
<circle cx="129.4" cy="190.9" r="1"/>
<circle cx="56.1" cy="201.9" r="1.01"/>
<circle cx="129.6" cy="201.9" r="1.01"/>
</g>
<path d="M75.1 176.8h1.8v.3h-1.8zM146.9 176.7h1.9v.3h-1.9z" fill="#000"/>
<g fill="none" stroke="#333" stroke-width=".2">
<path d="M56.1 211.8l1-.3h6.2a1.56 1.56 0 0 1 1.6 1.5v6.3a1.56 1.56 0 0 1-1.6 1.6h-6.2a1.56 1.56 0 0 1-1.6-1.6v-6.3l.1-.5zM56.8 217.7h7l.1 .3v1.8l-.4 .2-6.7-.1-.2-.3v-1.6zM92.6 211.5l.9-.3h6.3a1.56 1.56 0 0 1 1.5 1.6v6.2a1.56 1.56 0 0 1-1.5 1.6h-6.3a1.56 1.56 0 0 1-1.6-1.6v-6.2l.1-.5zM93.2 217.4h7l.2 .4-.1 1.7-.3 .2h-6.8l-.2-.4v-1.5z"/>
<circle cx="56.5" cy="212.6" r="1.01"/>
<circle cx="93" cy="212.3" r="1.01"/>
</g>
<circle cx="15.8" cy="191" r="1.27" fill="#fff"/>
<circle cx="15.8" cy="191" r="1.27" fill="none" stroke="#000" stroke-width=".2"/>
<path d="M52.2 177l3.4 3.2v-4.7l.1 4.7 3.4-3.2-3.3 3.3 4.7 .1h-4.7l3.3 3.4-3.4-3.3-.1 4.7v-4.7l-3.4 3.3 3.3-3.4h-4.7l4.7-.1zM54.6 178.3l1 2.1 .8-2.2-.8 2.2 2.2-.9-2.2 1 2.2 .9-2.2-.8 1 2.1-1-2.1-.9 2.2 .8-2.2-2.1 .9 2.1-1-2.2-.9 2.2 .8zM20.1 194.9h2.4l-.6 .6 3.7 3.7h-1.2v1.2l-3.7-3.7-.6 .6zM60.9 185.3h2.5l-.6 .6 3.6 3.7h-1.2v1.2l-3.7-3.7-.6 .6zM97.3 182.8h2.4l-.6 .6 3.7 3.7h-1.2v1.2l-3.7-3.7-.6 .6zM131.7 182.8h2.4l-.6 .6 3.7 3.7h-1.2v1.2l-3.7-3.6-.6 .6z" fill="none" stroke="#f00" stroke-width=".26"/>
<circle cx="55.6" cy="180.4" r=".8" fill="#fff"/>
<g fill="none" stroke="#f00" stroke-width=".26">
<path d="M12.4 177l3.3 3.2 .1-4.6 .1 4.6 3.3-3.2-3.2 3.3 4.6 .1-4.6 .1 3.2 3.3-3.3-3.2-.1 4.6-.1-4.6-3.3 3.2 3.2-3.3-4.6-.1 4.6-.1zM14.7 178.3l1 2.1 .9-2.1-.8 2.2 2.1-.9-2.1 .9 2.2 .9-2.2-.8 .9 2.1-1-2.1-.8 2.2 .8-2.2-2.2 .9 2.1-1-2.1-.8 2.2 .8z"/>
<circle cx="55.6" cy="180.4" r=".8"/>
</g>
<circle cx="15.8" cy="180.4" r=".8" fill="#fff"/>
<g fill="none" stroke="#f00" stroke-width=".26">
<path d="M89.1 177.2l3.3 3.2 .1-4.6 .1 4.6 3.3-3.2-3.3 3.3 4.7 .1-4.7 .1 3.3 3.3-3.3-3.2-.1 4.6-.1-4.6-3.3 3.2 3.2-3.3-4.6-.1 4.6-.1zM91.4 178.5l1 2.1 .9-2.1-.8 2.2 2.1-1-2.1 1 2.2 .9-2.2-.8 .9 2.1-1-2.1-.8 2.2 .8-2.2-2.2 .9 2.1-1-2.1-.8 2.2 .8z"/>
<circle cx="15.8" cy="180.4" r=".8"/>
</g>
<circle cx="92.5" cy="180.6" r=".8" fill="#fff"/>
<g fill="none" stroke="#f00" stroke-width=".26">
<path d="M125.8 176.8l3.4 3.3v-4.7l.1 4.7 3.4-3.3-3.3 3.3 4.7 .1-4.7 .1 3.3 3.3-3.4-3.2-.1 4.6v-4.6l-3.4 3.2 3.3-3.3-4.7-.1 4.7-.1zM128.2 178.2l1 2.1 .8-2.2-.8 2.2 2.2-.9-2.1 1 2.1 .8-2.2-.8 1 2.2-1-2.2-.9 2.2 .8-2.2-2.1 .9 2.1-.9-2.2-.9 2.2 .8z"/>
<circle cx="92.5" cy="180.6" r=".8"/>
</g>
<circle cx="129.2" cy="180.2" r=".8" fill="#fff"/>
<circle cx="129.2" cy="180.2" r=".8" fill="none" stroke="#f00" stroke-width=".26"/>
<g font-size="4.2">
<text x="14.9" y="18.2">PROGRAMMING MENU LAYOUT .</text>
<text x="78.4" y="18.2">MENU GLOSSARY</text>
<text x="35.7" y="157.4">The A [1-3 or 1-6] menus correspond to the [3 or 6] batch buttons on the touch panel</text>
<text x="18.3" y="195.6">1</text>
</g>
<g font-size="3.9">
<text x="53.5" y="171.9">BREW VOLUME</text>
<text x="90.2" y="171.9">BREW ACT</text>
<text x="127" y="171.9">BREW ACT</text>
<text x="167.1" y="171.9">(Dual side shown)</text>
<text x="13.3" y="175.9">A</text>
<text x="53.5" y="176.4">A11</text>
<text x="63.6" y="176.4">3.00L</text>
<text x="75.1" y="176.4">+</text>
<text x="90.2" y="176.4">A20</text>
<text x="100.3" y="176.4">YES --</text>
<text x="127" y="176.3">A60</text>
<text x="137.1" y="176.3">YES</text>
<text x="147" y="176.3">+</text>
<text x="167.1" y="176.3">Batches A1-to A6</text>
</g>
<g font-size="3.5">
<text x="19.6" y="22.5">CBS-2100ee</text>
<text x="15.2" y="29.2">A1</text>
<text x="15.6" y="26">SINGLE</text>
<text x="24.4" y="29.2">top</text>
<text x="33.2" y="29.2">A1&amp;A4</text>
<text x="34.4" y="26">DUAL</text>
<text x="15.2" y="32.5">A2 center A2&amp;A5</text>
<text x="15.2" y="35.7">A3 bottom A3&amp;A6</text>
<text x="23.4" y="39.7">A1. to A7</text>
<text x="59.8" y="39.7">B1.0 to B1.7</text>
<text x="97.7" y="39.7">C1.0 to C1.3</text>
<text x="136.1" y="39.7">D1.0 to D1.5</text>
<text x="177.3" y="39.7">E1.0 to E1.8</text>
<text x="20.5" y="43.9">PROGRAM</text>
<text x="59.4" y="43.9">GENERAL</text>
<text x="99.6" y="43.9">INPUTS</text>
<text x="136" y="43.9">OUTPUTS</text>
<text x="179.2" y="43.9">OTHER</text>
<text x="18.3" y="52.3">Batch Activate</text>
<text x="29.1" y="48.1">|</text>
<text x="67.4" y="48.1">|</text>
<text x="67.4" y="52.3">|</text>
<text x="105.6" y="48.1">|</text>
<text x="105.6" y="52.3">|</text>
<text x="144" y="48.1">|</text>
<text x="144" y="52.3">|</text>
<text x="185" y="48.1">|</text>
<text x="185" y="52.3">|</text>
<text x="29.1" y="56.6">|</text>
<text x="67.4" y="56.6">|</text>
<text x="105.6" y="56.6">|</text>
<text x="144" y="56.6">|</text>
<text x="185" y="56.6">|</text>
<text x="19.2" y="60.8">Brew Volume</text>
<text x="29.2" y="65.1">|</text>
<text x="59.1" y="60.8">Tank Temp</text>
<text x="67.5" y="65.1">|</text>
<text x="97.6" y="60.8">LLC Probe</text>
<text x="105.6" y="65.1">|</text>
<text x="130.1" y="60.8">Test L.Brew Valve</text>
<text x="143.9" y="65.1">|</text>
<text x="170.7" y="60.8">Display Firmware</text>
<text x="183.9" y="65">|</text>
<text x="21.3" y="69.3">Brew Time</text>
<text x="56.1" y="69.3">[Brew at Temp]</text>
<text x="92.4" y="69.3">B. Basket Sensor</text>
<text x="129.8" y="69.3">Test R.Brew Valve</text>
<text x="168.1" y="69.3">Select Brewer Model</text>
<text x="17.6" y="77.8">Prewet Percent</text>
<text x="29.2" y="73.6">|</text>
<text x="56.4" y="77.8">LLC Sensitivity</text>
<text x="67.5" y="73.6">|</text>
<text x="92.4" y="77.8">Tank water temp.</text>
<text x="105.6" y="73.6">|</text>
<text x="133.3" y="77.8">Test Fill Valve</text>
<text x="143.9" y="73.6">|</text>
<text x="173" y="77.8">Display Errors</text>
<text x="183.7" y="73.6">|</text>
<text x="29.2" y="82.1">|</text>
<text x="67.5" y="82.1">|</text>
<text x="105.6" y="82.1">|</text>
<text x="143.9" y="82.1">|</text>
<text x="183.7" y="82.1">|</text>
<text x="19.2" y="86.4">Prewet Delay</text>
<text x="54.1" y="86.4">Temperature F/ C</text>
<text x="96.1" y="86.4">Keypad Test</text>
<text x="139.1" y="86.4">Heater</text>
<text x="174.6" y="86.4">Clear Errors</text>
<text x="21.4" y="94.8">Drip Delay</text>
<text x="29.2" y="90.7">|</text>
<text x="53.3" y="94.8">Volume unit G or L</text>
<text x="67.5" y="90.7">|</text>
<text x="129.9" y="94.8">Screen Brightness</text>
<text x="143.9" y="90.7">|</text>
<text x="171.5" y="94.8">Reload Defaults</text>
<text x="183.7" y="90.6">|</text>
<text x="29.2" y="99.1">|</text>
<text x="67.5" y="99.1">|</text>
<text x="183.7" y="99.1">|</text>
<text x="18.2" y="103.3">Batch Enable?</text>
<text x="56.7" y="103.3">Left Flow Rate</text>
<text x="67.5" y="107.7">|</text>
<text x="169.5" y="103.3">Save through USB</text>
<text x="183.7" y="107.6">|</text>
<text x="18.2" y="111.9">Batch Enable?</text>
<text x="55.5" y="111.9">Right Flow Rate</text>
<text x="169.6" y="111.9">Load through USB</text>
<text x="67.5" y="116.2">|</text>
<text x="183.7" y="116.1">|</text>
<text x="18.6" y="120.4">PERMANENT</text>
<text x="55.4" y="120.4">Low Mains Flow</text>
<text x="174.3" y="120.4">USB Update</text>
<text x="183.7" y="124.6">|</text>
<text x="18.2" y="128.9">Batch Enable?</text>
<text x="174.5" y="128.9">Demo Mode</text>
<text x="18.2" y="137.3">Batch Enable?</text>
<text x="18.6" y="145.8">Recipe Copy?</text>
<text x="11.9" y="150">*Left top A11&amp; Right top A41 are permanent</text>
<text x="19.2" y="161.5">Access the A menus to PROGRAM &amp; make changes to individual menu recipes. Menu settings can be copied</text>
<text x="16" y="165.6">Menu positions A1 and A4 [topmost] are permanent. Menus A2, A3, A5, A6 can be removed by operator if desired</text>
<text x="13.3" y="171.6">BATCH PRG</text>
<text x="170.6" y="194.9">A1</text>
<text x="187.3" y="194.9">A4</text>
<text x="170.7" y="204.4">A2</text>
<text x="187.4" y="204.4">A5</text>
<text x="170.7" y="214.9">A3</text>
<text x="187.4" y="214.9">A6</text>
<text x="11.4" y="227.6">From A PRG screen</text>
<text x="51.6" y="227.6">From A11 screen</text>
<text x="88.1" y="227.6">From A20 screen</text>
<text x="124.7" y="227.6">From A60 screen</text>
<text x="161.3" y="227.6">For single and dual</text>
<text x="11.4" y="231.6">Press button 1 to go to</text>
<text x="51.6" y="231.7">Press STOP to</text>
<text x="88.1" y="231.6">Press STOP to</text>
<text x="124.7" y="231.6">Scroll out to</text>
<text x="161.3" y="231.6">Position of batch</text>
<text x="11.4" y="235.7">the A menu access</text>
<text x="11.4" y="239.8">screen</text>
<text x="51.6" y="235.8">scroll to A20.</text>
<text x="51.6" y="239.9">(A1&amp;A4 are permanent)</text>
<text x="88.1" y="235.7">scroll through the</text>
<text x="88.1" y="239.8">remaining (3 or 6)</text>
<text x="124.7" y="235.7">remaining A10-to</text>
<text x="124.7" y="239.8">A70 programming</text>
<text x="161.3" y="235.7">buttons</text>
<text x="88.1" y="243.8">“A” menus. Make</text>
<text x="124.7" y="243.8">keys. See SAVE &amp;</text>
<text x="88.1" y="247.9">changes as required</text>
<text x="124.7" y="247.9">EXIT in previous</text>
<text x="124.7" y="251.9">table</text>
<text x="12.7" y="256.1">.</text>
</g>
<g font-size="3.2">
<text x="7.9" y="52.2">A_0</text>
<text x="8.1" y="60.6">A_1</text>
<text x="47.6" y="60.6">B1</text>
<text x="85.7" y="60.6">C1</text>
<text x="123.4" y="60.6">D1</text>
<text x="163.1" y="60.6">E1</text>
<text x="8.1" y="69.2">A_2</text>
<text x="47.6" y="69.2">B2</text>
<text x="85.7" y="69.2">C2</text>
<text x="123.4" y="69.2">D2</text>
<text x="163.1" y="69.2">E2</text>
<text x="8.1" y="77.7">A_3</text>
<text x="47.6" y="77.7">B3</text>
<text x="85.7" y="77.7">C3</text>
<text x="123.4" y="77.7">D3</text>
<text x="163.1" y="77.7">E3</text>
<text x="8.1" y="86.2">A_4</text>
<text x="47.6" y="86.2">B4</text>
<text x="85.7" y="86.2">C4</text>
<text x="123.4" y="86.2">D4</text>
<text x="163.1" y="86.2">E4</text>
<text x="8.1" y="94.7">A_5</text>
<text x="47.6" y="94.7">B5</text>
<text x="123.4" y="94.7">D5</text>
<text x="163.1" y="94.7">E5</text>
<text x="8.1" y="103.2">A20</text>
<text x="47.6" y="103.2">B6</text>
<text x="163.1" y="103.2">E6</text>
<text x="8.1" y="111.7">A30</text>
<text x="47.6" y="111.7">B7</text>
<text x="163.1" y="111.7">E7</text>
<text x="8.1" y="120.3">A40</text>
<text x="47.6" y="120.3">B8</text>
<text x="163.1" y="120.3">E8</text>
<text x="8.1" y="128.7">A50</text>
<text x="163.1" y="128.7">E9</text>
<text x="8.1" y="137.2">A60</text>
<text x="8.1" y="145.7">A70</text>
</g>
<g font-size="2.8">
<text x="15" y="185.6">STOP</text>
<text x="55.2" y="185.5">STOP</text>
<text x="91.9" y="185.5">STOP</text>
<text x="128.6" y="185.4">STOP</text>
</g>
<g font-size="2.8" fill="#9a9a9a">
<text x="31.3" y="185.6">STOP</text>
<text x="71.5" y="185.5">STOP</text>
<text x="108.2" y="185.5">STOP</text>
<text x="144.9" y="185.5">STOP</text>
<text x="168.7" y="185.3">STOP</text>
<text x="185.1" y="185.5">STOP</text>
</g>
</svg>
